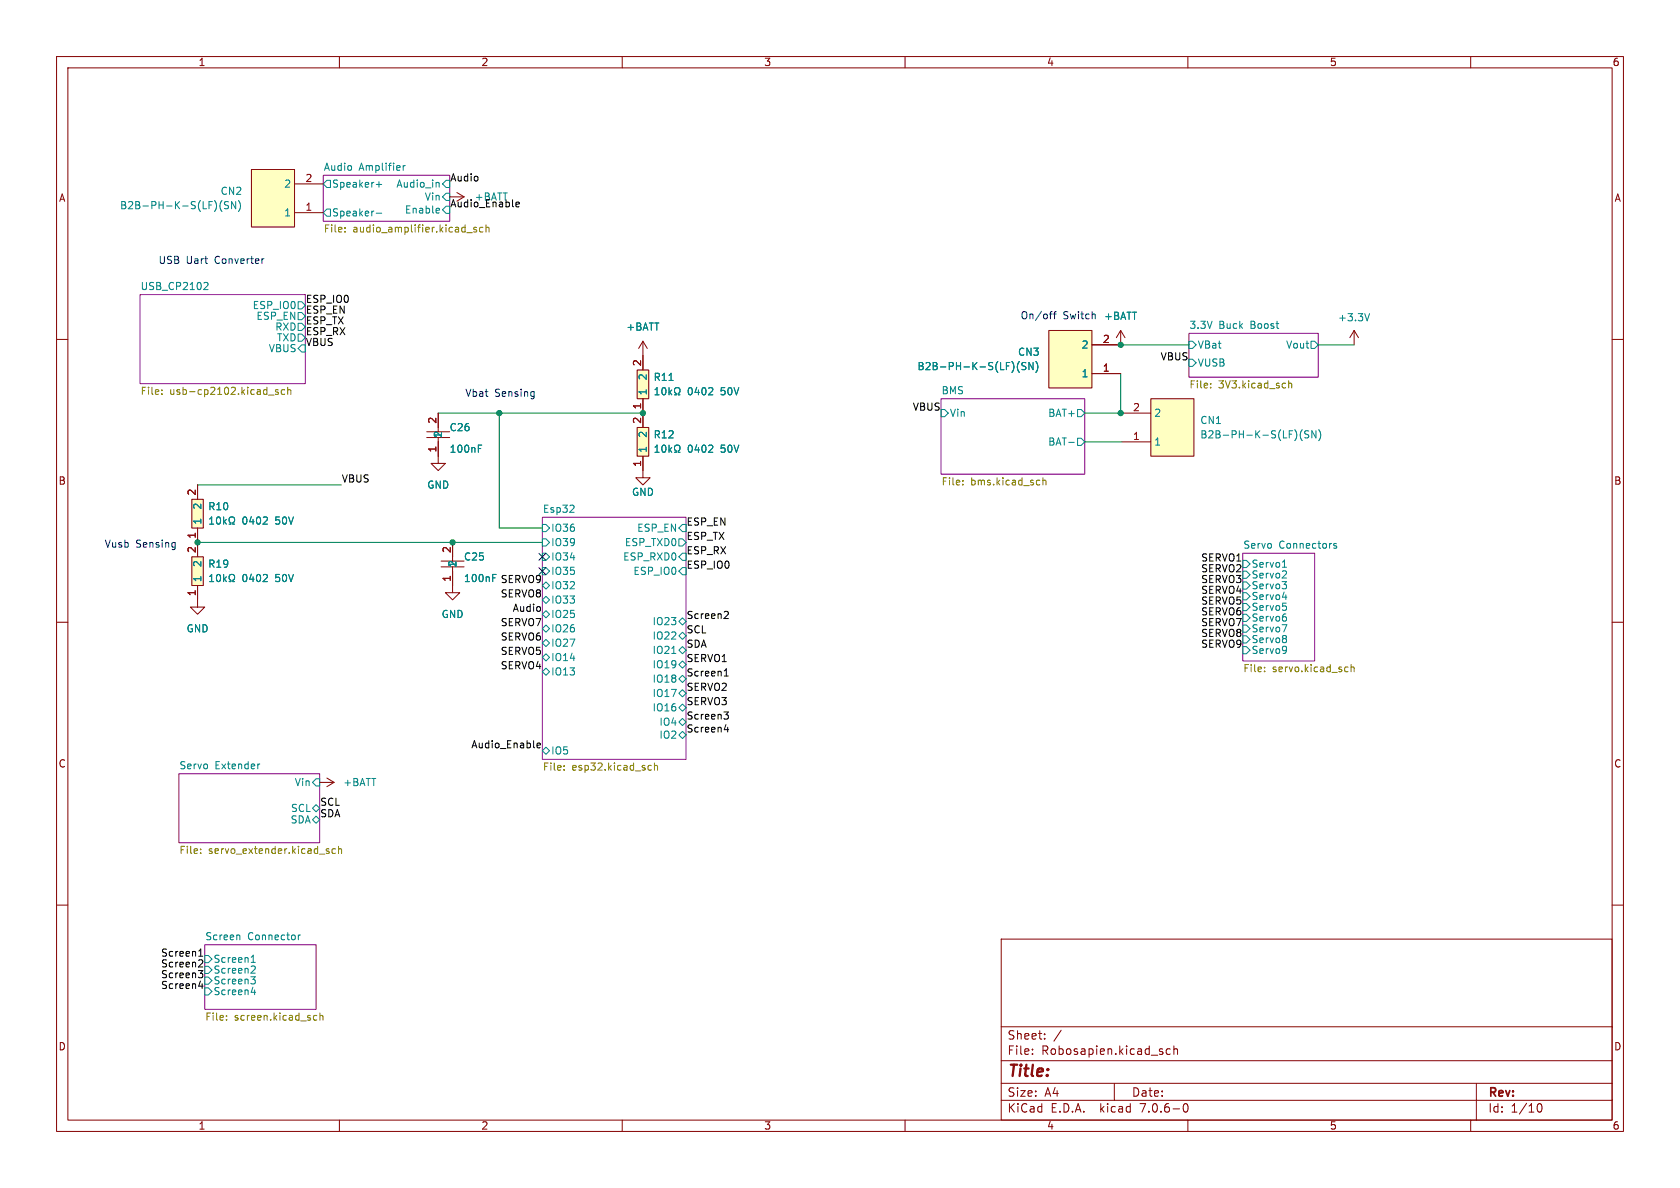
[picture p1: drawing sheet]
<svg xmlns="http://www.w3.org/2000/svg" width="297mm" height="210mm" viewBox="0 0 297 210" stroke-linecap="round" stroke-linejoin="round" font-family="sans-serif">
<g fill="none" stroke="#840000" stroke-width=".18">
<path d="M10 10h277v190h-277zM12 12h273v186h-273zM60 10v2M110 10v2M160 10v2M210 10v2M260 10v2M44.4 30h7.7v10.1h-7.7zM52.1 37.6h5M52.1 32.5h5M79.5 34.8h2.5M80.8 34l1.2 .8"/>
<path d="M82 34.8l-1.2 .8M10 60h2M185.4 58.4h7.6v10.2h-7.6zM198.1 58.4l-.7 1.3M198.1 58.4v2.6h-5.1M198.1 58.4l.8 1.3M239.4 58.4l-.8 1.3M239.4 58.4v2.6M239.4 58.4l.8 1.3M285 60h2M75.4 77.3h4.1M75.4 76.3h4.1"/>
<path d="M77.5 77.3v4.6h1.2l-1.2 1.3-1.3-1.3h1.3M77.5 73v3.3M112.6 65.4h2.1v5.1h-2.1zM112.6 75.6h2.1v5h-2.1zM113.7 60.3v5.1M113.7 70.5v5.1M113.7 60.3l-.8 1.3M113.7 60.3l.7 1.3M193 66h5.1M198.4 78.1h5.1M198.4 73h5.1M203.5 70.5h7.6v10.1h-7.6z"/>
<path d="M33.9 98.4h2v5.1h-2zM33.9 88.3h2v5h-2zM34.9 85.7v2.6M34.9 93.3v5.1M78 99.2h4M80 95.9v3.3M113.7 80.6v3.9h1.2l-1.2 1.2-1.3-1.2h1.3M10 110h2M34.9 103.5v3.8h1.3l-1.3 1.3-1.2-1.3h1.2M78 100.2h4M80 100.2v4.6h1.3l-1.3 1.2-1.3-1.2h1.3M285 110h2"/>
<path d="M56.5 138.3h2.6M57.8 137.5l1.3 .8M59.1 138.3l-1.3 .8M10 160h2M285 160h2M177 166h108v32h-108zM60 198v2M110 198v2M160 198v2M177 194.5h108M177 191.5h108M177 187.5h108"/>
<path d="M177 181.5h108M182.5 186.3v.1M182.5 185.5v.1M184.7 183.6v.1M184.7 182.8v.1M187.6 182.1l-1.3 2M197 191.5v3M206.9 185.5l-.4-.1-.3 .3v.4l.1 .2h.6M207.5 185.5l.2-.1 .4 .1 .1 .9M207.5 184.9v1.5M209.3 195.2l.2-.1a.81 .81 0 0 1 .6 .6 .81 .81 0 0 1-.3 .8l-.1 .1a.81 .81 0 0 1-.4-1.4zM210 198v2"/>
<path d="M260 198v2M261 191.5v6.5M271.7 195.7l.2-.5 .2-.1a.8 .8 0 0 1 .5 .7 .8 .8 0 0 1-.5 .8l-.2-.1-.2-.5"/>
</g>
<g fill="#fff" stroke="#fff" stroke-width=".18">
<path d="M57.1 31h22.4v8.1h-22.4z"/>
<path d="M24.8 52.1h29.2v15.7h-29.2z"/>
<path d="M210.2 58.9h22.8v7.8h-22.8z"/>
<path d="M219.7 97.8h12.7v19h-12.7z"/>
<path d="M36.2 167h19.7v11.4h-19.7z"/>
<path d="M166.4 70.5h25.4v13.3h-25.4z"/>
<path d="M95.9 91.4h25.4v42.8h-25.4z"/>
<path d="M31.6 136.8h24.9v12.2h-24.9z"/>
</g>
<path d="M57.1 31h22.4v8.1h-22.4zM24.8 52.1h29.2v15.7h-29.2zM210.2 58.9h22.8v7.8h-22.8zM166.4 70.5h25.4v13.3h-25.4zM95.9 91.4h25.4v42.8h-25.4zM219.7 97.8h12.7v19h-12.7zM31.6 136.8h24.9v12.2h-24.9zM36.2 167h19.7v11.4h-19.7z" fill="none" stroke="#840084" stroke-width=".18"/>
<g fill="none" stroke="#008484" stroke-width=".18">
<path d="M39.2 35.5a1.46 1.46 0 0 0 0 1.9M40.4 35.7l-.5-.1-.2 .3 .1 .3 .5 .2v.4l-.1 .1-.5-.1M41.7 35.6v1.3l-.8-1.3v1.3M42.1 35.5a1.46 1.46 0 0 1 0 1.9M57.8 31.9h.6v1.2h-.6l-.7-.6zM57.8 37h.6v1.2h-.6l-.7-.6zM66.5 32.6h1M66.5 37.7h1M67 32.1v1M71.3 29.3v.8M71.6 29.3l-.3 .2M77.3 32.2l.3 .2v.7"/>
<path d="M77.5 36.8l.2 .3-.6 .1M77.6 37.6l-.1 .1M78.9 31.9h.6v1.2h-.6l-.7-.6zM78.9 36.4h.6v1.3h-.6l-.7-.6zM78.9 34.2h.6v1.2h-.6l-.7-.6zM36.2 49.9l.5 .1 .1 .3-.8 .9h.8M52.7 53.3h.6l.7 .7-.7 .6h-.6zM52.7 55.2h.6l.7 .7-.7 .6h-.6zM52.7 57.2h.6l.7 .6-.7 .6h-.6zM52.7 59.1h.6l.7 .6-.7 .6h-.6zM242.1 55.4l-.4 1.3M52.7 61.6l.6-.6h.7v1.2h-.7z"/>
<path d="M84.6 79.3h.4M84.6 78.7h.6M115.8 69.8h.7M115.8 68.9l.4-.4v1.3M115.8 79l.4-.3v1.3M115.8 80h.7M117.1 78.8l.2-.1a.68 .68 0 0 1 .4 .6 .68 .68 0 0 1-.4 .7l-.2-.2-.1-.3zM117.1 68.6l.2-.1a.68 .68 0 0 1 .4 .7 .68 .68 0 0 1-.4 .6l-.2-.1-.1-.4zM118.3 67.3h.7M118.3 68.5v1.3M118.3 78.7v1.3M118.4 69.3l.4 .5"/>
<path d="M118.4 79.5l.4 .5M118.8 68.9l-.5 .5M118.8 79.1l-.5 .5M119.2 80h.3v-.3a.54 .54 0 0 1-.2-.7 .54 .54 0 0 1 .7-.3 .58 .58 0 0 1-.1 1v.3h.3M119.2 69.8h.3v-.2a.54 .54 0 0 1-.2-.8 .54 .54 0 0 1 .7-.2 .58 .58 0 0 1-.1 1v.2h.3M125.2 69.8h.8M125.2 80h.8M126 68.6v.5M126 78.8v.4M166.4 72.4h.6l.6 .6-.6 .7h-.6zM180.2 63.9a1.46 1.46 0 0 0 0 1.9M181.4 64.1h-.5l-.2 .1v.4l.5 .2 .2 .3-.3 .2h-.5"/>
<path d="M182.6 64.1v1.2l-.7-1.2v1.2M183.1 63.9a1.46 1.46 0 0 1 0 1.9M188.9 78.2h1M190.5 72.4h.6l.7 .6-.7 .7h-.6zM190.5 77.5h.6l.7 .6-.7 .6h-.6zM210.2 63.5h.6l.7 .6-.7 .7h-.6zM210.2 60.3h.6l.7 .7-.7 .6h-.6zM230.2 76a1.46 1.46 0 0 0 0 1.9M231.4 76.2l-.5-.1-.2 .2v.3l.6 .3 .1 .3-.3 .2h-.5M231.8 60.3h.6l.6 .7-.6 .6h-.6zM232.6 76.1v1.3l-.7-1.3v1.3M233.1 76a1.46 1.46 0 0 1 0 1.9"/>
<path d="M37.1 91.7l.3-.3v1.3M37.1 92.7h.7M38.4 91.4h.2a.68 .68 0 0 1 .4 .6 .68 .68 0 0 1-.4 .7 .84 .84 0 0 1-.2-1.3zM39.5 91.4v1.3M39.7 92.2l.3 .5M40 91.8l-.5 .5M40.5 92.7h.3v-.3a.54 .54 0 0 1-.3-.7 .54 .54 0 0 1 .8-.3 .58 .58 0 0 1-.1 1v.3h.3M46.5 92.7h.8M47.2 91.5v.4M95.9 95.3h.6l.7 .6-.7 .6h-.6zM95.9 97.8h.6l.7 .6-.7 .7h-.6zM95.9 92.7h.6l.7 .6-.7 .7h-.6z"/>
<path d="M100.7 90.6h.8M101.4 89.4v.4M120 95.3h.6l.7 .6-.7 .6h-.6zM120.6 97.8h.7v1.3h-.7l-.6-.7zM120.6 92.7h.7v1.3h-.7l-.6-.7zM219.7 99.1h.6l.7 .6-.7 .6h-.6zM227 99.2l.1-.2v1.3M236.3 96.1h-.3l-.2 .1v.2l.5 .2v.3h-.5M37.1 102.8h.7M37.1 101.9l.3-.4v1.3M38.4 101.6l.2-.1a.68 .68 0 0 1 .4 .7 .68 .68 0 0 1-.4 .6 .84 .84 0 0 1-.2-1.2zM39.5 101.5v1.3"/>
<path d="M39.7 102.3l.3 .5M40 102l-.5 .5M40.5 102.8h.3v-.2a.54 .54 0 0 1-.3-.8 .54 .54 0 0 1 .8-.2 .58 .58 0 0 1-.1 1v.2h.3M46.5 102.8h.8M47.2 101.7v.4M87.1 101.5h.6M87.1 102.1h.4M95.9 108.6l.6-.6 .7 .6-.7 .6zM95.9 111.1l.6-.6 .7 .6-.7 .7zM95.9 113.7l.6-.7 .7 .7-.7 .6zM95.9 116.2l.6-.6 .7 .6-.7 .6zM95.9 118.7l.6-.6 .7 .6-.7 .7z"/>
<path d="M95.9 100.3h.6l.7 .7-.7 .6h-.6zM95.9 103.5l.6-.6 .7 .6-.7 .6zM95.9 106l.6-.6 .7 .6-.7 .7zM118.8 115.5h.7M120 112.4l.6-.6 .7 .6-.7 .6zM120 109.9l.6-.7 .7 .7-.7 .6zM120 117.5l.6-.7 .7 .7-.7 .6zM120.6 114.3l.7 .6-.7 .7-.6-.7zM120.6 100.3h.7v1.3h-.7l-.6-.6zM219.7 112.4h.6l.7 .6-.7 .7h-.6zM219.7 114.3h.6l.7 .6-.7 .7h-.6zM219.7 104.8h.6l.7 .6-.7 .6h-.6z"/>
<path d="M219.7 106.7h.6l.7 .6-.7 .7h-.6zM219.7 108.6h.6l.7 .6-.7 .7h-.6zM219.7 110.5h.6l.7 .6-.7 .7h-.6zM219.7 102.9h.6l.7 .6-.7 .6h-.6zM219.7 101h.6l.7 .6-.7 .6h-.6zM226.7 110.4h.8l-.5 1.3M226.7 102.8h.7l-.4 .5M226.7 105.6h.8M226.7 100.3h.7M226.8 106.6h.6M227.2 100.9l.2 .3v.3l-.7 .7h.7M227.3 112.4l.1 .2-.1 .2"/>
<path d="M227.3 103.4l.1 .1-.1 .5M227.3 107.2l.1 .2-.1 .4M227.3 109.1l.1 .2-.1 .4M227.3 112.9l.1 .2-.1 .4M227.3 114.3l.1 .1a1.07 1.07 0 0 1-.1 1M227.4 114.8l-.1 .2M45.9 135.1l-.3 .1M55.9 137.7h.6v1.2h-.6l-.7-.6zM95.9 132.7l.6-.6 .7 .6-.7 .7zM120 120l.6-.6 .7 .6-.7 .7zM120 122.6l.6-.7 .7 .7-.7 .6zM120 127.6l.6-.6 .7 .6-.7 .7z"/>
<path d="M120 125.1l.6-.6 .7 .6-.7 .6zM120 129.9l.6-.6 .7 .6-.7 .7zM55.2 142.9l.7-.7 .6 .7-.6 .6zM55.2 144.9l.7-.6 .6 .6-.6 .6zM36.2 170.8h.6l.7 .7-.7 .6h-.6zM36.2 172.7h.6l.7 .7-.7 .6h-.6zM36.2 174.6h.6l.7 .7-.7 .6h-.6zM36.2 168.9h.6l.7 .6-.7 .7h-.6zM42.2 165.3l.2 .2v.6M44.3 172.7h.8l-.4 .4 .4 .2v.4l-.2 .2h-.4M44.4 175.4h.8M44.4 170.1h.7"/>
<path d="M44.4 169.2l.4-.3v1.2M44.6 170.8h.4l.1 .3-.8 .9h.8M45 175v.8M52.7 165.3v.8M53.1 165.3l-.4 .2"/>
</g>
<g fill="none" stroke="#848400" stroke-width=".18">
<path d="M85.9 39.8v1.2M61 40.9v.1M61 40.2v.2M82.5 41.1h1M84.2 40.2h-.3l-.2 .2 .1 .1 .4 .2v.3h-.5M85.4 40.2h-.4l-.2 .2 .1 .6h.5M85.9 40.3l.2-.1h.3l.1 .8M28.6 69.6v.1M28.6 68.9v.2M47.5 69.8h1M49.2 68.9h-.3l-.2 .2 .1 .1 .4 .2v.3h-.5M50.3 68.9h-.3l-.3 .2 .1 .6h.5"/>
<path d="M50.9 69l.2-.1h.3v.8M50.9 68.5v1.2M214 68.5v.1M214 67.8v.1M227.8 67.3v1.3M227.8 67.9l.2-.2 .3 .1 .1 .8M170.2 85.6v.1M170.2 84.9v.2M183.7 84.9h.1M183.8 85.7h-.1M184.4 84.5v1.2M184.4 85l.2-.1h.3v.8"/>
<path d="M223.6 118.6v.1M223.6 118v.1M238 117.9l.3 .1M238.3 118.7h-.3M238.9 118l.1-.1 .3 .1 .1 .7M238.9 117.5v1.2M99.7 136v.1M99.7 135.4v.1M114.7 136.1h.5M114.7 135.4h.5M115.7 135.4l.2-.1 .3 .1v.7M115.7 134.9v1.2"/>
<path d="M35.5 150.8v.1M35.5 150.1v.1M57.8 150.5h.4v.2l-.2 .2h-.2M57.8 150l.4 .1M59.3 150.1l-.4-.1-.2 .3 .1 .5h.5M59.8 150.2l.2-.2 .3 .1 .1 .8M59.8 149.6v1.3M40 179.6v.1M55.5 179.6h.5M56.6 179.6l.1-.1 .3 .1 .1 .7M56.6 179.1v1.2M40 180.2v.1"/>
<path d="M55.5 180.3h.5"/>
</g>
<g fill="#ffffc2" stroke="#ffffc2" stroke-width=".18">
<path d="M44.4 30h7.7v10.1h-7.7z"/>
<path d="M33.9 98.4h2v5.1h-2z"/>
<path d="M33.9 88.3h2v5h-2z"/>
<path d="M203.5 70.5h7.6v10.1h-7.6z"/>
<path d="M112.6 65.4h2.1v5.1h-2.1z"/>
<path d="M112.6 75.6h2.1v5h-2.1z"/>
<path d="M185.4 58.4h7.6v10.2h-7.6z"/>
</g>
<g fill="none" stroke="#000" stroke-width=".18">
<path d="M91.2 36.1l.6-.1v-.2l-.4-.1-.2 .2 .1 .6h.5M128 119.5h.8M128 118.6l.4-.4v1.3M128.2 108.1h.4l.2 .3-.8 .9h.8M94.9 131.8l.6-.1v-.3h-.4l-.2 .1 .1 .6h.5M128 125.9h.8l-.5 .4 .4 .2 .1 .4-.3 .2h-.3M128 129h.8M128.6 128.6v.8M35.1 171.6h.8l-.5 .5 .4 .1 .1 .4-.3 .2h-.4M35.1 174.3h.8M35.1 169h.8M35.1 168.1l.4-.3v1.2"/>
<path d="M35.3 169.7h.4l.2 .3-.8 .9h.8M35.7 173.9v.8"/>
</g>
<path d="M46.7 45.7l-.3 .1M185.5 55.5h.5M186 55.1l-.3 .2M186.2 55.5h.5M186.7 55.1l-.3 .2v1.1M94.3 69.2l.1 .1M94.4 69.2v1.1l-.1 .1M94.4 70l-.1 .1M30.9 95.9l.1 .1M31 95.9v1l-.1 .2M31 96.7h-.1" fill="none" stroke="#0000c2" stroke-width=".18"/>
<path d="M77.5 73h36.2M88.3 73v20.3h7.6M191.8 73h6.6M191.8 78.1h6.6M198.1 61h12.1M198.1 66v7M233 61h6.4M34.9 95.9h61M34.9 85.7h25.4" fill="none" stroke="#008400" stroke-width=".18"/>
<path d="M95.3 97.8l1.2 1.2M96.5 97.8l-1.2 1.2M95.3 100.4l1.2 1.2M96.5 100.4l-1.2 1.2" fill="none" stroke="#000084" stroke-width=".18"/>
<g fill="#008400" stroke="#008400" stroke-width=".18">
<circle cx="80" cy="95.9" r=".46"/>
<circle cx="34.9" cy="95.9" r=".46"/>
<circle cx="113.7" cy="73" r=".46"/>
<circle cx="198.1" cy="73" r=".46"/>
<circle cx="198.1" cy="61" r=".46"/>
<circle cx="88.3" cy="73" r=".46"/>
</g>
<text font-size="2.8" fill="#840000" x="178" y="190.9">Title:</text>
<g font-size="2.1" fill="#840000">
<text x="178" y="184">Sheet:</text>
<text x="178" y="186.7">File:</text>
<text x="184.1" y="186.7">Robosapien.kicad_sch</text>
<text x="178" y="196.9">KiCad</text>
<text x="178" y="194.1">Size:</text>
<text x="184.7" y="194.1">A4</text>
<text x="185.7" y="196.9">E.D.A.</text>
<text x="194.6" y="196.9">kicad</text>
<text x="200" y="194.1">Date:</text>
<text x="201.8" y="196.9">7.0.6-0</text>
<text x="263" y="194.3">Rev:</text>
<text x="263" y="196.9">Id:</text>
<text x="267.1" y="196.9">1/10</text>
</g>
<g font-size="1.8" fill="#840000">
<text x="35" y="11.9">1</text>
<text x="85" y="11.9">2</text>
<text x="135" y="11.9">3</text>
<text x="185" y="11.9">4</text>
<text x="235" y="11.9">5</text>
<text x="285" y="11.9">6</text>
<text x="10.3" y="35.9">A</text>
<text x="53.9" y="32.3">2</text>
<text x="285.3" y="35.9">A</text>
<text x="53.9" y="37.3">1</text>
<text x="113.4" y="64.8" transform="rotate(-90 113.4 64.8)">2</text>
<text x="194.9" y="65.8">1</text>
<text x="194.9" y="60.7">2</text>
<text x="77.2" y="75" transform="rotate(-90 77.2 75)">2</text>
<text x="113.4" y="75" transform="rotate(-90 113.4 75)">2</text>
<text x="113.4" y="72.5" transform="rotate(-90 113.4 72.5)">1</text>
<text x="200.2" y="77.9">1</text>
<text x="200.2" y="72.8">2</text>
<text x="77.2" y="80.1" transform="rotate(-90 77.2 80.1)">1</text>
<text x="113.4" y="82.6" transform="rotate(-90 113.4 82.6)">1</text>
<text x="10.3" y="85.9">B</text>
<text x="34.7" y="87.7" transform="rotate(-90 34.7 87.7)">2</text>
<text x="285.3" y="85.9">B</text>
<text x="34.7" y="95.3" transform="rotate(-90 34.7 95.3)">1</text>
<text x="34.7" y="97.9" transform="rotate(-90 34.7 97.9)">2</text>
<text x="79.8" y="97.9" transform="rotate(-90 79.8 97.9)">2</text>
<text x="34.7" y="105.5" transform="rotate(-90 34.7 105.5)">1</text>
<text x="79.8" y="102.9" transform="rotate(-90 79.8 102.9)">1</text>
<text x="10.3" y="135.9">C</text>
<text x="285.3" y="135.9">C</text>
<text x="10.3" y="185.9">D</text>
<text x="285.3" y="185.9">D</text>
<text x="35" y="199.9">1</text>
<text x="85" y="199.9">2</text>
<text x="135" y="199.9">3</text>
<text x="185" y="199.9">4</text>
<text x="235" y="199.9">5</text>
<text x="285" y="199.9">6</text>
</g>
<g font-size="1.8" fill="#008484">
<text x="38.9" y="34.6">CN2</text>
<text x="50.1" y="33.4">2</text>
<text x="57.1" y="30.3">Audio</text>
<text x="58.6" y="33.4">Speaker+</text>
<text x="63.5" y="30.3">Amplifier</text>
<text x="70" y="33.4">Audio_in</text>
<text x="75" y="35.7">Vin</text>
<text x="21.1" y="37.2">B2B-PH-K-S(LF)(SN)</text>
<text x="50.1" y="38.5">1</text>
<text x="58.6" y="38.5">Speaker-</text>
<text x="71.5" y="37.9">Enable</text>
<text x="24.8" y="51.4">USB_CP2102</text>
<text x="44.6" y="54.8">ESP_IO0</text>
<text x="45.2" y="56.7">ESP_EN</text>
<text x="48.6" y="58.6">RXD</text>
<text x="110.6" y="58.6">+BATT</text>
<text x="195.1" y="56.7">+BATT</text>
<text x="210.2" y="58.2">3.3V</text>
<text x="215.5" y="58.2">Buck</text>
<text x="221.2" y="58.2">Boost</text>
<text x="236.5" y="57">+3.3V</text>
<text x="47.4" y="62.5">VBUS</text>
<text x="48.9" y="60.6">TXD</text>
<text x="162.1" y="65.6">B2B-PH-K-S(LF)(SN)</text>
<text x="179.9" y="63.1">CN3</text>
<text x="191.1" y="61.8">2</text>
<text x="211.6" y="65">VUSB</text>
<text x="211.6" y="61.8">VBat</text>
<text x="227.3" y="61.8">Vout</text>
<text x="114.5" y="70" transform="rotate(-90 114.5 70)">1</text>
<text x="114.5" y="67.3" transform="rotate(-90 114.5 67.3)">2</text>
<text x="115.5" y="67.5">R11</text>
<text x="121.5" y="70.1">0402</text>
<text x="127.5" y="70.1">50V</text>
<text x="166.4" y="69.8">BMS</text>
<text x="191.1" y="66.9">1</text>
<text x="78.3" y="77.6" transform="rotate(-90 78.3 77.6)">1</text>
<text x="79.4" y="76.4">C26</text>
<text x="114.5" y="77.5" transform="rotate(-90 114.5 77.5)">2</text>
<text x="115.5" y="77.7">R12</text>
<text x="167.8" y="73.9">Vin</text>
<text x="185.2" y="73.9">BAT+</text>
<text x="204" y="73.9">2</text>
<text x="212.1" y="75.2">CN1</text>
<text x="212.1" y="77.7">B2B-PH-K-S(LF)(SN)</text>
<text x="79.4" y="80.2">100nF</text>
<text x="114.5" y="80.1" transform="rotate(-90 114.5 80.1)">1</text>
<text x="121.5" y="80.2">0402</text>
<text x="127.5" y="80.2">50V</text>
<text x="185.2" y="79">BAT-</text>
<text x="204" y="79">1</text>
<text x="75.4" y="86.6">GND</text>
<text x="111.6" y="87.9">GND</text>
<text x="35.8" y="92.8" transform="rotate(-90 35.8 92.8)">1</text>
<text x="35.8" y="90.2" transform="rotate(-90 35.8 90.2)">2</text>
<text x="36.7" y="90.4">R10</text>
<text x="42.8" y="92.9">0402</text>
<text x="48.8" y="92.9">50V</text>
<text x="95.9" y="90.7">Esp32</text>
<text x="97.3" y="94.2">IO36</text>
<text x="112.5" y="94.2">ESP_EN</text>
<text x="35.8" y="100.3" transform="rotate(-90 35.8 100.3)">2</text>
<text x="36.7" y="100.6">R19</text>
<text x="80.9" y="100.5" transform="rotate(-90 80.9 100.5)">1</text>
<text x="81.9" y="99.3">C25</text>
<text x="97.3" y="96.7">IO39</text>
<text x="97.3" y="99.3">IO34</text>
<text x="97.3" y="101.8">IO35</text>
<text x="110.1" y="99.3">ESP_RXD0</text>
<text x="110.4" y="96.7">ESP_TXD0</text>
<text x="111.9" y="101.8">ESP_IO0</text>
<text x="219.7" y="97.1">Servo</text>
<text x="221.2" y="100.6">Servo1</text>
<text x="226.1" y="97.1">Connectors</text>
<text x="35.8" y="103" transform="rotate(-90 35.8 103)">1</text>
<text x="42.8" y="103.1">0402</text>
<text x="48.8" y="103.1">50V</text>
<text x="81.9" y="103.1">100nF</text>
<text x="97.3" y="104.4">IO32</text>
<text x="97.3" y="106.9">IO33</text>
<text x="221.2" y="106.3">Servo4</text>
<text x="221.2" y="104.4">Servo3</text>
<text x="221.2" y="102.5">Servo2</text>
<text x="32.9" y="112">GND</text>
<text x="78" y="109.4">GND</text>
<text x="97.3" y="109.4">IO25</text>
<text x="97.3" y="112">IO26</text>
<text x="115.3" y="113.3">IO22</text>
<text x="115.3" y="110.7">IO23</text>
<text x="221.2" y="113.9">Servo8</text>
<text x="221.2" y="108.2">Servo5</text>
<text x="221.2" y="110.1">Servo6</text>
<text x="221.2" y="112">Servo7</text>
<text x="97.3" y="114.5">IO27</text>
<text x="97.3" y="117.1">IO14</text>
<text x="97.3" y="119.6">IO13</text>
<text x="115.3" y="115.8">IO21</text>
<text x="115.3" y="118.3">IO19</text>
<text x="221.2" y="115.8">Servo9</text>
<text x="115.3" y="120.9">IO18</text>
<text x="115.3" y="123.4">IO17</text>
<text x="115.3" y="126">IO16</text>
<text x="116.5" y="128.5">IO4</text>
<text x="116.5" y="130.8">IO2</text>
<text x="31.6" y="136.1">Servo</text>
<text x="38" y="136.1">Extender</text>
<text x="97.3" y="133.6">IO5</text>
<text x="51.3" y="143.7">SCL</text>
<text x="52" y="139.2">Vin</text>
<text x="60.6" y="139.2">+BATT</text>
<text x="51.3" y="145.8">SDA</text>
<text x="36.2" y="166.3">Screen</text>
<text x="43.8" y="166.3">Connector</text>
<text x="37.7" y="172.3">Screen2</text>
<text x="37.7" y="170.4">Screen1</text>
<text x="37.7" y="174.2">Screen3</text>
<text x="37.7" y="176.1">Screen4</text>
</g>
<g font-size="1.8">
<text x="79.5" y="32.2">Audio</text>
<text x="83.8" y="35.7">+BATT</text>
<text x="79.5" y="36.7">Audio_Enable</text>
<text x="54" y="53.6">ESP_IO0</text>
<text x="54" y="59.3">ESP_RX</text>
<text x="54" y="57.4">ESP_TX</text>
<text x="54" y="55.5">ESP_EN</text>
<text x="54" y="61.2">VBUS</text>
<text x="205.1" y="63.8">VBUS</text>
<text x="161.3" y="72.7">VBUS</text>
<text x="60.3" y="85.4">VBUS</text>
<text x="121.3" y="95.5">ESP_TX</text>
<text x="121.3" y="93">ESP_EN</text>
<text x="121.3" y="98.1">ESP_RX</text>
<text x="121.3" y="100.6">ESP_IO0</text>
<text x="212.2" y="99.3">SERVO1</text>
<text x="212.2" y="101.3">SERVO2</text>
<text x="88.4" y="103.2">SERVO9</text>
<text x="88.4" y="105.7">SERVO8</text>
<text x="212.2" y="103.2">SERVO3</text>
<text x="212.2" y="105.1">SERVO4</text>
<text x="212.2" y="107">SERVO5</text>
<text x="88.4" y="113.3">SERVO6</text>
<text x="88.4" y="110.8">SERVO7</text>
<text x="90.5" y="108.2">Audio</text>
<text x="121.3" y="109.5">Screen2</text>
<text x="121.3" y="112">SCL</text>
<text x="212.2" y="112.7">SERVO8</text>
<text x="212.2" y="110.8">SERVO7</text>
<text x="212.2" y="108.9">SERVO6</text>
<text x="88.4" y="118.4">SERVO4</text>
<text x="88.4" y="115.9">SERVO5</text>
<text x="121.3" y="117.1">SERVO1</text>
<text x="121.3" y="119.7">Screen1</text>
<text x="121.3" y="114.6">SDA</text>
<text x="212.2" y="114.6">SERVO9</text>
<text x="121.3" y="124.7">SERVO3</text>
<text x="121.3" y="122.2">SERVO2</text>
<text x="121.3" y="129.6">Screen4</text>
<text x="121.3" y="127.3">Screen3</text>
<text x="83.2" y="132.4">Audio_Enable</text>
<text x="56.5" y="142.5">SCL</text>
<text x="56.5" y="144.6">SDA</text>
<text x="28.4" y="173">Screen3</text>
<text x="28.4" y="171.1">Screen2</text>
<text x="28.4" y="169.2">Screen1</text>
<text x="28.4" y="174.9">Screen4</text>
</g>
<g font-size="1.8" fill="#848400">
<text x="57.1" y="41.4">File:</text>
<text x="62.4" y="41.4">audio_amplifier.kicad_sch</text>
<text x="24.8" y="70.1">File:</text>
<text x="30" y="70.1">usb-cp2102.kicad_sch</text>
<text x="210.2" y="69">File:</text>
<text x="215.4" y="69">3V3.kicad_sch</text>
<text x="166.4" y="86.1">File:</text>
<text x="171.6" y="86.1">bms.kicad_sch</text>
<text x="219.7" y="119.2">File:</text>
<text x="224.9" y="119.2">servo.kicad_sch</text>
<text x="95.9" y="136.6">File:</text>
<text x="101.1" y="136.6">esp32.kicad_sch</text>
<text x="31.6" y="151.3">File:</text>
<text x="36.8" y="151.3">servo_extender.kicad_sch</text>
<text x="36.2" y="180.7">File:</text>
<text x="41.4" y="180.7">screen.kicad_sch</text>
</g>
<g font-size="1.8" fill="#0000c2">
<text x="27.9" y="46.7">USB</text>
<text x="32.9" y="46.7">Uart</text>
<text x="38.1" y="46.7">Converter</text>
<text x="180.3" y="56.5">On/off</text>
<text x="187.9" y="56.5">Switch</text>
<text x="82.2" y="70.2">Vbat</text>
<text x="87.5" y="70.2">Sensing</text>
<text x="18.4" y="96.9">Vusb</text>
<text x="24" y="96.9">Sensing</text>
</g>
</svg>
